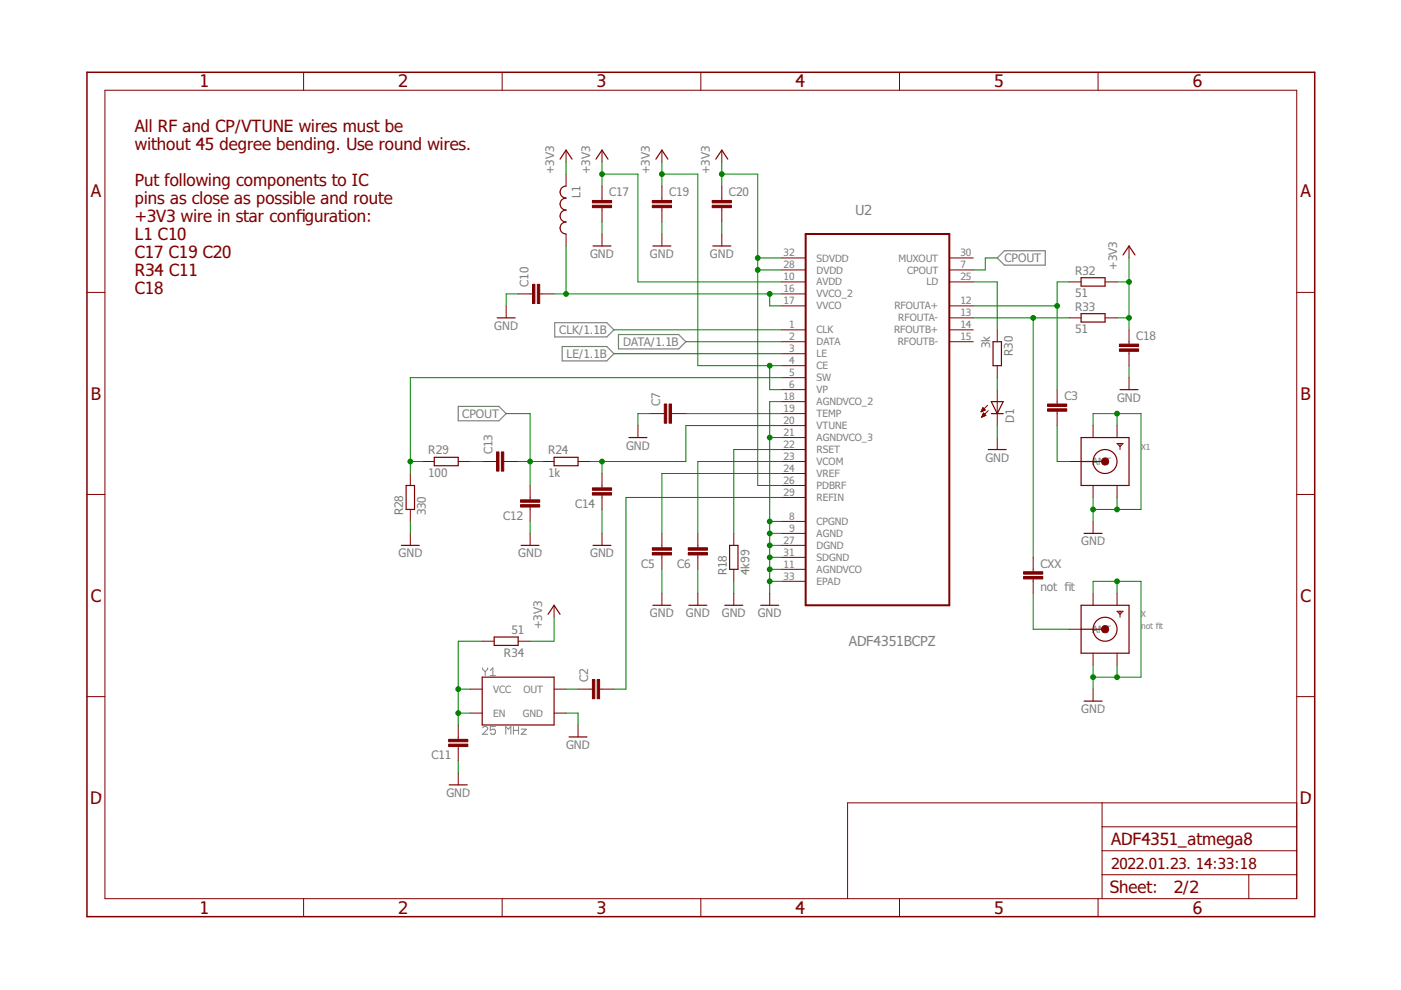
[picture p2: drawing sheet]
<svg xmlns="http://www.w3.org/2000/svg" width="297mm" height="210mm" viewBox="0 0 297 210" stroke-linecap="round" stroke-linejoin="round" font-family="sans-serif">
<path d="M102.3 154.3l.3-.2h.5l.3 .2v.3l-1.1 1.1h1.1M102.3 141.6v.3l.6 .5M102.9 142.4v.8M103.4 141.6v.3l-.5 .5M103.9 142.2l.6-.6v1.6M103.9 143.2h1.1M105 154.1h-1.1v.8l.6-.3h.3l.2 .3v.5l-.2 .3h-.6l-.3-.3M107.2 155.7v-1.6l.6 .5 .5-.5v1.6M108.9 154.1v1.6M108.9 154.9h1M109.9 154.1v1.6M110.5 154.6h1.1l-1.1 1.1h1.1" fill="none" stroke="#808080" stroke-width=".21"/>
<path d="M211.4 54.7l1.6-1.5h8.6v3h-8.6zM117.6 68.4h11.1l1.5 1.5-1.5 1.5h-11.1zM119.2 73.5h9.5l1.5 1.5-1.5 1.5h-9.5zM131.1 70.9h12.8l1.5 1.6-1.5 1.5h-12.8zM97.2 86.2h8.6l1.5 1.5-1.5 1.5h-8.6z" fill="none" stroke="#808080" stroke-width=".25"/>
<g fill="none" stroke="#800000" stroke-width=".21">
<path d="M22.2 19.1h252.7v171.4h-252.7zM64.4 15.3v3.8M106.5 15.3v3.8M148.6 15.3v3.8M190.7 15.3v3.8M232.8 15.3v3.8M120 31.8v2.6M120 36.9v2.6M127.6 31.8v2.6M127.6 39.5v3M140.3 31.8v2.6M140.3 39.5v3"/>
<path d="M153 31.8v2.6M153 39.5v3M120 49.6v2.6M127.6 44v3.1M127.6 49.6v2.6M140.3 44v3.1M140.3 49.6v2.6M153 44v3.1M153 49.6v2.6M165.7 54.7h5.1M165.7 57.2h5.1M165.7 59.8h5.1"/>
<path d="M201.3 54.7h5.1M201.3 57.2h5.1M201.3 59.8h5.1M226.7 59.8h2.5M234.3 59.8h2.5M239.4 52.2v2.5M18.4 62h3.8M107.3 64.9v2.5M109.9 62.3h3M114.4 62.3h3.1M165.7 62.3h5.1M165.7 64.9h5.1"/>
<path d="M165.7 69.9h5.1M165.7 72.5h5.1M165.7 75h5.1M165.7 77.5h5.1M201.3 64.9h5.1M201.3 69.9h5.1M201.3 72.5h5.1M201.3 67.4h5.1M211.4 69.9v2.6M211.4 77.5v2.6M226.7 67.4h2.5M234.3 67.4h2.5"/>
<path d="M239.4 69.9v3.1M239.4 74.5v3M274.9 62h3.8M89.5 97.9h2.6M97.2 97.9h2.5M102.2 97.9h3.1M106.8 97.9h3.1M114.9 97.9h2.6M122.6 97.9h2.5M135.3 90.2v2.6M137.8 87.7h3M142.4 87.7h3"/>
<path d="M165.7 80.1h5.1M165.7 82.6h5.1M165.7 85.2h5.1M165.7 87.7h5.1M165.7 90.2h5.1M165.7 92.8h5.1M165.7 95.3h5.1M165.7 97.9h5.1M208 87.2h.2M208.1 87.1h.4M208.2 87h.5M208.2 88.5h.1"/>
<path d="M208.2 86.9h.7M208.2 88.3h.2M208.2 88.2h.5M208.3 86.8h.4M208.3 86.6h.3M208.3 88.1h.7M208.3 88h.6M208.4 86.5h.1M208.4 86.4l.5 .5-.9 .4zM208.4 87.8h.4M208.4 87.7h.3M208.5 87.6h.1"/>
<path d="M209 88.1l-.5-.5-.4 .9M209 88.1l-.9 .4M209.4 85.9l-1.4 1.4M209.5 87.1l-1.4 1.4M211.4 82.6v7.6M211.4 92.8v2.5M224.1 82.6v3.1M224.1 87.2v3M226.7 97.9h2.5M231.8 90.2v2.6M236.8 94h1.3l-.6 .7zM236.8 90.2v2.6"/>
<path d="M237.5 94v1.3M239.4 80.1v2.5M18.4 104.8h3.8M87 100.4v2.5M87 108v2.6M87 113.1v2.5M112.4 102.9v3.1M112.4 107.5v3.1M112.4 113.1v2.5M127.6 100.4v3M127.6 105v3M127.6 113.1v2.5"/>
<path d="M140.3 113.1v3M140.3 117.7v3M148 113.1v3M148 117.7v3M155.6 113.1v2.5M165.7 100.4h5.1M165.7 102.9h5.1M165.7 105.5h5.1M165.7 110.6h5.1M165.7 113.1h5.1M165.7 115.6h5.1M165.7 118.2h5.1"/>
<path d="M219.1 118.2v3M231.8 102.9v2.6M231.8 110.6v2.5M236.8 102.9v2.6M274.9 104.8h3.8M102.2 136h2.6M109.9 136h2.5M117.5 128.3v2.6M140.3 125.8v2.5M148 125.8v2.5M155.6 120.7v2.6M155.6 125.8v2.5"/>
<path d="M163.2 125.8v2.5M165.7 120.7h5.1M165.7 123.3h5.1M219.1 122.7v3.1M226.7 133.4h2.5M231.8 125.8v2.5M231.8 138.5v2.5M236.8 125.8v2.5M236.8 138.5v2.5M236.8 129.6h1.3l-.6 .6zM237.5 129.6v1.3M18.4 147.7h3.8"/>
<path d="M97.2 153.7v3.1M97.2 158.3v3M99.7 151.2h2.5M99.7 146.1h2.5M117.5 151.2h2.5M117.5 146.1h2.5M122.6 146.1h3M122.6 153.7v2.6M127.1 146.1h3.1M231.8 146.1v2.6M274.9 147.7h3.8M97.2 163.9v2.5"/>
<path d="M233.7 170.2v20.3M233.7 175.3h41.2M274.9 170.2h-95.2v20.3M64.4 190.5v3.9M106.5 190.5v3.9M148.6 190.5v3.9M190.7 190.5v3.9M232.8 190.5v3.9M233.7 185.5h41.2M233.7 180.4h41.2M264.8 185.5v5"/>
</g>
<path d="M170.8 49.6h30.5v78.7h-30.5z" fill="none" stroke="#800000" stroke-width=".42"/>
<g fill="none" stroke="#800000" stroke-width=".25">
<path d="M118.7 33.7l1.3-1.9 1.3 1.9M120 39.5a1.27 1.27 0 0 0-1.3 1.2 1.27 1.27 0 0 0 1.3 1.3 1.27 1.27 0 0 0-1.3 1.3 1.27 1.27 0 0 0 1.3 1.2 1.27 1.27 0 0 0-1.3 1.3 1.27 1.27 0 0 0 1.3 1.3 1.27 1.27 0 0 0-1.3 1.2 1.27 1.27 0 0 0 1.3 1.3M126.4 33.7l1.2-1.9 1.3 1.9M139.1 33.7l1.2-1.9 1.3 1.9M151.8 33.7l1.2-1.9 1.3 1.9M125.7 52.2h3.8M138.4 52.2h3.8M151.1 52.2h3.8M229.2 58.9h5.1v1.8h-5.1zM238.1 54.1l1.3-1.9 1.2 1.9M105.4 67.4h3.8M210.5 72.5h1.8v5h-1.8z"/>
<path d="M229.2 66.5h5.1v1.8h-5.1zM92.1 97h5.1v1.7h-5.1zM117.5 97h5.1v1.7h-5.1zM133.3 92.8h3.9M209.5 95.3h3.8M210.2 85.2h2.5l-1.3 2.5zM210.2 87.7h2.5M229.2 92.8h10.2v10.1h-10.2zM229.2 97.9h5.1M237.5 82.6h3.8M85.1 115.6h3.8M86.1 102.9h1.8v5.1h-1.8z"/>
<path d="M110.5 115.6h3.8M125.7 115.6h3.8M154.7 115.6h1.8v5.1h-1.8zM229.8 113.1h3.9M104.8 135.1h5.1v1.7h-5.1zM116.2 130.2l1.3-1.9 1.2 1.9M138.4 128.3h3.8M146 128.3h3.9M153.7 128.3h3.8M161.3 128.3h3.8M229.2 128.3h10.2v10.2h-10.2zM229.2 133.4h5.1"/>
<path d="M102.2 143.6h15.3v10.1h-15.3zM120.6 156.3h3.9M229.8 148.7h3.9M95.2 166.4h3.9"/>
<circle cx="234.3" cy="97.9" r="2.54"/>
<circle cx="234.3" cy="133.4" r="2.54"/>
</g>
<g fill="#800000" stroke="#800000" stroke-width=".21">
<circle cx="234.3" cy="97.9" r=".76"/>
<circle cx="234.3" cy="133.4" r=".77"/>
</g>
<g fill="#800000" stroke="#800000" stroke-width=".21">
<path d="M126.6 144.1h.5v4h-.5z"/>
<path d="M125.6 144.1h.5v4h-.5z"/>
<path d="M222.1 86.7h4.1v.5h-4.1z"/>
<path d="M222.1 85.7h4.1v.5h-4.1z"/>
<path d="M138.3 116.1h4.1v.5h-4.1z"/>
<path d="M138.3 117.2h4.1v.5h-4.1z"/>
<path d="M145.9 116.1h4.1v.5h-4.1z"/>
<path d="M145.9 117.2h4.1v.5h-4.1z"/>
<path d="M141.9 85.7h.5v4h-.5z"/>
<path d="M140.8 85.7h.6v4h-.6z"/>
<path d="M113.9 60.3h.5v4h-.5z"/>
<path d="M112.9 60.3h.5v4h-.5z"/>
<path d="M95.1 156.8h4.1v.5h-4.1z"/>
<path d="M95.1 157.8h4.1v.5h-4.1z"/>
<path d="M110.4 106h4v.5h-4z"/>
<path d="M110.4 107h4v.5h-4z"/>
<path d="M106.3 95.8h.5v4.1h-.5z"/>
<path d="M105.3 95.8h.5v4.1h-.5z"/>
<path d="M125.6 103.4h4.1v.5h-4.1z"/>
<path d="M125.6 104.5h4.1v.5h-4.1z"/>
<path d="M125.6 43.5h4.1v.5h-4.1z"/>
<path d="M125.6 42.5h4.1v.5h-4.1z"/>
<path d="M237.3 74h4.1v.5h-4.1z"/>
<path d="M237.3 73h4.1v.5h-4.1z"/>
<path d="M138.3 43.5h4.1v.5h-4.1z"/>
<path d="M138.3 42.5h4.1v.5h-4.1z"/>
<path d="M151 43.5h4.1v.5h-4.1z"/>
<path d="M151 42.5h4.1v.5h-4.1z"/>
<path d="M217 122.2h4.1v.5h-4.1z"/>
<path d="M217 121.2h4.1v.5h-4.1z"/>
</g>
<path d="M18.4 15.3h260.3v179.1h-260.3z" fill="none" stroke="#800000" stroke-width=".32"/>
<g fill="none" stroke="#008000" stroke-width=".21">
<path d="M120 34.4v2.5M127.6 34.4v5.1M127.6 36.9h7.7v22.9h30.4M140.3 34.4v5.1M140.3 36.9h7.7v40.6h17.7M153 34.4v5.1M153 36.9h7.7v66h5M120 52.2v10.1M127.6 47.1v2.5M140.3 47.1v2.5M153 47.1v2.5M160.7 57.2h5"/>
<path d="M160.7 54.7h5M206.4 59.8h5v10.1M211.4 54.7h-2.5v2.5h-2.5M226.7 59.8h-2.6v22.8M236.8 59.8h2.6M239.4 54.7v15.2M109.9 62.3h-2.6v2.6M117.5 62.3h48.2M130.2 69.9h35.5M130.2 75h35.5M145.4 72.5h20.3M163.2 62.3v2.6h2.5"/>
<path d="M163.2 77.5v5.1h2.5M206.4 64.9h17.7M206.4 67.4h20.3M219.1 67.4v50.8M236.8 67.4h2.6M239.4 77.5v2.6M87 97.9h2.5M99.7 97.9h2.5M107.3 87.7h5.1v15.2M109.9 97.9h5M127.6 97.9v2.5M137.8 87.7h-2.5v2.5"/>
<path d="M145.4 87.7h20.3M163.2 92.8h2.5M165.7 85.2h-2.5v40.6M165.7 95.3h-10.1v17.8M165.7 97.9h-17.7v15.2M165.7 80.1h-78.7v20.3M165.7 90.2h-20.3v7.7h-20.3M211.4 80.1v2.5M211.4 90.2v2.6M224.1 90.2v7.7h2.6M231.8 90.2v-2.5h10.1v20.3h-10.1M236.8 87.7v2.5"/>
<path d="M87 110.6v2.5M112.4 110.6v2.5M127.6 108v5.1M163.2 118.2h2.5M163.2 115.6h2.5M163.2 113.1h2.5M163.2 110.6h2.5M165.7 100.4h-25.4v12.7M165.7 105.5h-33v40.6h-2.5M231.8 105.5v5.1M236.8 105.5v2.5M102.2 136h-5v17.7"/>
<path d="M117.5 130.9v5.1h-5.1M140.3 120.7v5.1M148 120.7v5.1M155.6 123.3v2.5M163.2 123.3h2.5M163.2 120.7h2.5M219.1 125.8v7.6h7.6M231.8 125.8v-2.5h10.1v20.3h-10.1M236.8 123.3v2.5M97.2 151.2h2.5M97.2 146.1h2.5M120 151.2h2.6v2.5"/>
<path d="M120 146.1h2.6M231.8 141v5.1M236.8 141v2.6M97.2 161.3v2.6"/>
</g>
<g fill="#008000" stroke="#008000" stroke-width=".21">
<circle cx="163.2" cy="123.3" r=".51"/>
<circle cx="163.2" cy="120.7" r=".51"/>
<circle cx="163.2" cy="118.2" r=".51"/>
<circle cx="163.2" cy="115.6" r=".51"/>
<circle cx="163.2" cy="113.1" r=".51"/>
<circle cx="163.2" cy="110.6" r=".51"/>
<circle cx="163.2" cy="92.8" r=".51"/>
<circle cx="231.8" cy="108" r=".51"/>
<circle cx="236.8" cy="108" r=".51"/>
<circle cx="236.8" cy="87.7" r=".51"/>
<circle cx="231.8" cy="143.6" r=".51"/>
<circle cx="236.8" cy="143.6" r=".51"/>
<circle cx="236.8" cy="123.3" r=".51"/>
<circle cx="120" cy="62.3" r=".51"/>
<circle cx="163.2" cy="62.3" r=".51"/>
<circle cx="97.2" cy="151.2" r=".51"/>
<circle cx="97.2" cy="146.1" r=".51"/>
<circle cx="224.1" cy="64.9" r=".51"/>
<circle cx="219.1" cy="67.4" r=".51"/>
<circle cx="127.6" cy="36.9" r=".51"/>
<circle cx="160.7" cy="57.2" r=".51"/>
<circle cx="153" cy="36.9" r=".51"/>
<circle cx="160.7" cy="54.7" r=".51"/>
<circle cx="163.2" cy="77.5" r=".51"/>
<circle cx="140.3" cy="36.9" r=".51"/>
<circle cx="239.4" cy="59.8" r=".51"/>
<circle cx="239.4" cy="67.4" r=".51"/>
<circle cx="87" cy="97.9" r=".51"/>
<circle cx="112.4" cy="97.9" r=".51"/>
<circle cx="127.6" cy="97.9" r=".51"/>
</g>
<g font-size="3.7" fill="#800000">
<text x="42.3" y="18.5">1</text>
<text x="84.4" y="18.5">2</text>
<text x="126.5" y="18.5">3</text>
<text x="168.7" y="18.5">4</text>
<text x="210.8" y="18.5">5</text>
<text x="252.9" y="18.5">6</text>
<text x="19.2" y="41.9">A</text>
<text x="275.7" y="41.9">A</text>
<text x="19.3" y="84.7">B</text>
<text x="275.8" y="84.7">B</text>
<text x="19.2" y="127.6">C</text>
<text x="275.7" y="127.6">C</text>
<text x="19.1" y="170.4">D</text>
<text x="275.6" y="170.4">D</text>
<text x="42.3" y="193.7">1</text>
<text x="84.4" y="193.7">2</text>
<text x="126.5" y="193.7">3</text>
<text x="168.7" y="193.7">4</text>
<text x="210.8" y="193.7">5</text>
<text x="252.9" y="193.7">6</text>
</g>
<g font-size="3.6" fill="#800000">
<text x="28.6" y="28">All RF and CP/VTUNE wires must be</text>
<text x="28.6" y="31.8">without 45 degree bending. Use round wires.</text>
<text x="28.6" y="39.4">Put following components to IC</text>
<text x="28.6" y="43.3">pins as close as possible and route</text>
<text x="28.6" y="47.1">+3V3 wire in star confguration:</text>
<text x="62.7" y="47.1">i</text>
<text x="28.6" y="50.9">L1 C10</text>
<text x="28.6" y="54.7">C17 C19 C20</text>
<text x="28.6" y="58.5">R34 C11</text>
<text x="28.6" y="62.3">C18</text>
<text x="235.6" y="179.1">ADF4351_atmega8</text>
<text x="235.3" y="189.4">Sheet:</text>
<text x="248.9" y="189.3">2/2</text>
</g>
<text font-size="3.2" fill="#800000" x="235.6" y="184.2">2022.01.23. 14:33:18</text>
<g font-size="2.9" fill="#808080">
<text x="181.3" y="45.6">U2</text>
<text x="180" y="137">ADF4351BCPZ</text>
</g>
<g font-size="2.5" fill="#808080">
<text x="117.5" y="36.9" transform="rotate(-90 117.5 36.9)">+3V3</text>
<text x="125.1" y="36.9" transform="rotate(-90 125.1 36.9)">+3V3</text>
<text x="129.2" y="41.6">C17</text>
<text x="137.8" y="36.9" transform="rotate(-90 137.8 36.9)">+3V3</text>
<text x="141.9" y="41.6">C19</text>
<text x="150.5" y="36.9" transform="rotate(-90 150.5 36.9)">+3V3</text>
<text x="154.6" y="41.6">C20</text>
<text x="123.1" y="42" transform="rotate(-90 123.1 42)">L1</text>
<text x="125.1" y="54.7">GND</text>
<text x="137.8" y="54.7">GND</text>
<text x="150.5" y="54.7">GND</text>
<text x="213" y="55.6">CPOUT</text>
<text x="227.9" y="58.3">R32</text>
<text x="236.8" y="57.2" transform="rotate(-90 236.8 57.2)">+3V3</text>
<text x="112" y="60.8" transform="rotate(-90 112 60.8)">C10</text>
<text x="227.9" y="63.1">51</text>
<text x="227.9" y="65.9">R33</text>
<text x="104.8" y="69.9">GND</text>
<text x="118.6" y="70.8">CLK/1.1B</text>
<text x="227.9" y="70.7">51</text>
<text x="120.1" y="75.9">LE/1.1B</text>
<text x="132.1" y="73.4">DATA/1.1B</text>
<text x="209.9" y="73.8" transform="rotate(-90 209.9 73.8)">3k</text>
<text x="214.7" y="75.5" transform="rotate(-90 214.7 75.5)">R30</text>
<text x="240.9" y="72.1">C18</text>
<text x="98" y="88.6">CPOUT</text>
<text x="140" y="86.2" transform="rotate(-90 140 86.2)">C7</text>
<text x="215" y="89.7" transform="rotate(-90 215 89.7)">D1</text>
<text x="225.7" y="84.8">C3</text>
<text x="236.8" y="85.2">GND</text>
<text x="132.7" y="95.3">GND</text>
<text x="90.8" y="101.2">100</text>
<text x="90.8" y="96.4">R29</text>
<text x="104.4" y="96.3" transform="rotate(-90 104.4 96.3)">C13</text>
<text x="116.2" y="101.2">1k</text>
<text x="116.2" y="96.4">R24</text>
<text x="208.9" y="97.9">GND</text>
<text x="121.9" y="107.6">C14</text>
<text x="85.5" y="109.3" transform="rotate(-90 85.5 109.3)">R28</text>
<text x="90.3" y="109.3" transform="rotate(-90 90.3 109.3)">330</text>
<text x="106.7" y="110.2">C12</text>
<text x="84.5" y="118.2">GND</text>
<text x="109.9" y="118.2">GND</text>
<text x="125.1" y="118.2">GND</text>
<text x="229.2" y="115.6">GND</text>
<text x="135.9" y="120.3">C5</text>
<text x="143.6" y="120.3">C6</text>
<text x="154.1" y="122" transform="rotate(-90 154.1 122)">R18</text>
<text x="158.9" y="122" transform="rotate(-90 158.9 122)">4k99</text>
<text x="220.6" y="125.4">not ft</text>
<text x="220.6" y="120.3">CXX</text>
<text x="225.7" y="125.4">i</text>
<text x="137.8" y="130.9">GND</text>
<text x="145.4" y="130.9">GND</text>
<text x="153" y="130.9">GND</text>
<text x="160.7" y="130.9">GND</text>
<text x="108.4" y="134.4">51</text>
<text x="114.9" y="133.4" transform="rotate(-90 114.9 133.4)">+3V3</text>
<text x="106.9" y="139.2">R34</text>
<text x="124.7" y="144.6" transform="rotate(-90 124.7 144.6)">C2</text>
<text x="229.2" y="151.2">GND</text>
<text x="91.5" y="161">C11</text>
<text x="120" y="158.8">GND</text>
<text x="94.6" y="169">GND</text>
</g>
<g font-size="2.1" fill="#808080">
<text x="166.1" y="54.3">32</text>
<text x="166.1" y="56.9">28</text>
<text x="166.1" y="59.4">10</text>
<text x="173.1" y="55.4">SDVDD</text>
<text x="173.1" y="58">DVDD</text>
<text x="190.5" y="55.5">MUXOUT</text>
<text x="192.3" y="58">CPOUT</text>
<text x="203.6" y="54.3">30</text>
<text x="203.6" y="56.9">7</text>
<text x="203.6" y="59.4">25</text>
<text x="166.1" y="62">16</text>
<text x="166.1" y="64.5">17</text>
<text x="173.1" y="60.5">AVDD</text>
<text x="173.1" y="63.1">VVCO_2</text>
<text x="173.1" y="65.6">VVCO</text>
<text x="189.6" y="65.6">RFOUTA+</text>
<text x="196.4" y="60.5">LD</text>
<text x="203.6" y="64.5">12</text>
<text x="167.3" y="69.6">1</text>
<text x="173.1" y="70.7">CLK</text>
<text x="189.5" y="70.7">RFOUTB+</text>
<text x="190.5" y="68.1">RFOUTA-</text>
<text x="203.6" y="67">13</text>
<text x="203.6" y="69.6">14</text>
<text x="167.3" y="77.2">4</text>
<text x="167.3" y="72.1">2</text>
<text x="167.3" y="74.6">3</text>
<text x="173.1" y="73.2">DATA</text>
<text x="173.1" y="75.8">LE</text>
<text x="190.3" y="73.2">RFOUTB-</text>
<text x="203.6" y="72.1">15</text>
<text x="167.3" y="79.7">5</text>
<text x="167.3" y="82.3">6</text>
<text x="173.1" y="78.3">CE</text>
<text x="173.1" y="80.8">SW</text>
<text x="173.1" y="83.4">VP</text>
<text x="166.1" y="84.8">18</text>
<text x="166.1" y="87.3">19</text>
<text x="166.1" y="89.9">20</text>
<text x="173.1" y="85.9">AGNDVCO_2</text>
<text x="173.1" y="88.5">TEMP</text>
<text x="166.1" y="92.4">21</text>
<text x="166.1" y="95">22</text>
<text x="173.1" y="91">VTUNE</text>
<text x="173.1" y="93.5">AGNDVCO_3</text>
<text x="166.1" y="100">24</text>
<text x="166.1" y="97.5">23</text>
<text x="173.1" y="96.1">RSET</text>
<text x="173.1" y="98.6">VCOM</text>
<text x="173.1" y="101.2">VREF</text>
<text x="231.6" y="98.6">ANT</text>
<text x="166.1" y="102.6">26</text>
<text x="166.1" y="105.1">29</text>
<text x="173.1" y="103.7">PDBRF</text>
<text x="173.1" y="106.2">REFIN</text>
<text x="167.3" y="110.2">8</text>
<text x="167.3" y="112.7">9</text>
<text x="173.1" y="111.3">CPGND</text>
<text x="173.1" y="113.9">AGND</text>
<text x="166.1" y="115.3">27</text>
<text x="166.1" y="117.8">31</text>
<text x="173.1" y="116.4">DGND</text>
<text x="173.1" y="118.9">SDGND</text>
<text x="166.1" y="120.4">11</text>
<text x="166.1" y="122.9">33</text>
<text x="173.1" y="121.5">AGNDVCO</text>
<text x="173.1" y="124">EPAD</text>
<text x="231.6" y="134.2">ANT</text>
<text x="104.6" y="146.9">VCC</text>
<text x="111" y="146.9">OUT</text>
<text x="104.6" y="151.9">EN</text>
<text x="110.9" y="151.9">GND</text>
</g>
<g font-size="1.8" fill="#808080">
<text x="241.9" y="95.3">X1</text>
<text x="241.9" y="130.9">X</text>
<text x="241.9" y="133.4">not ft</text>
<text x="245" y="133.4">i</text>
</g>
</svg>
